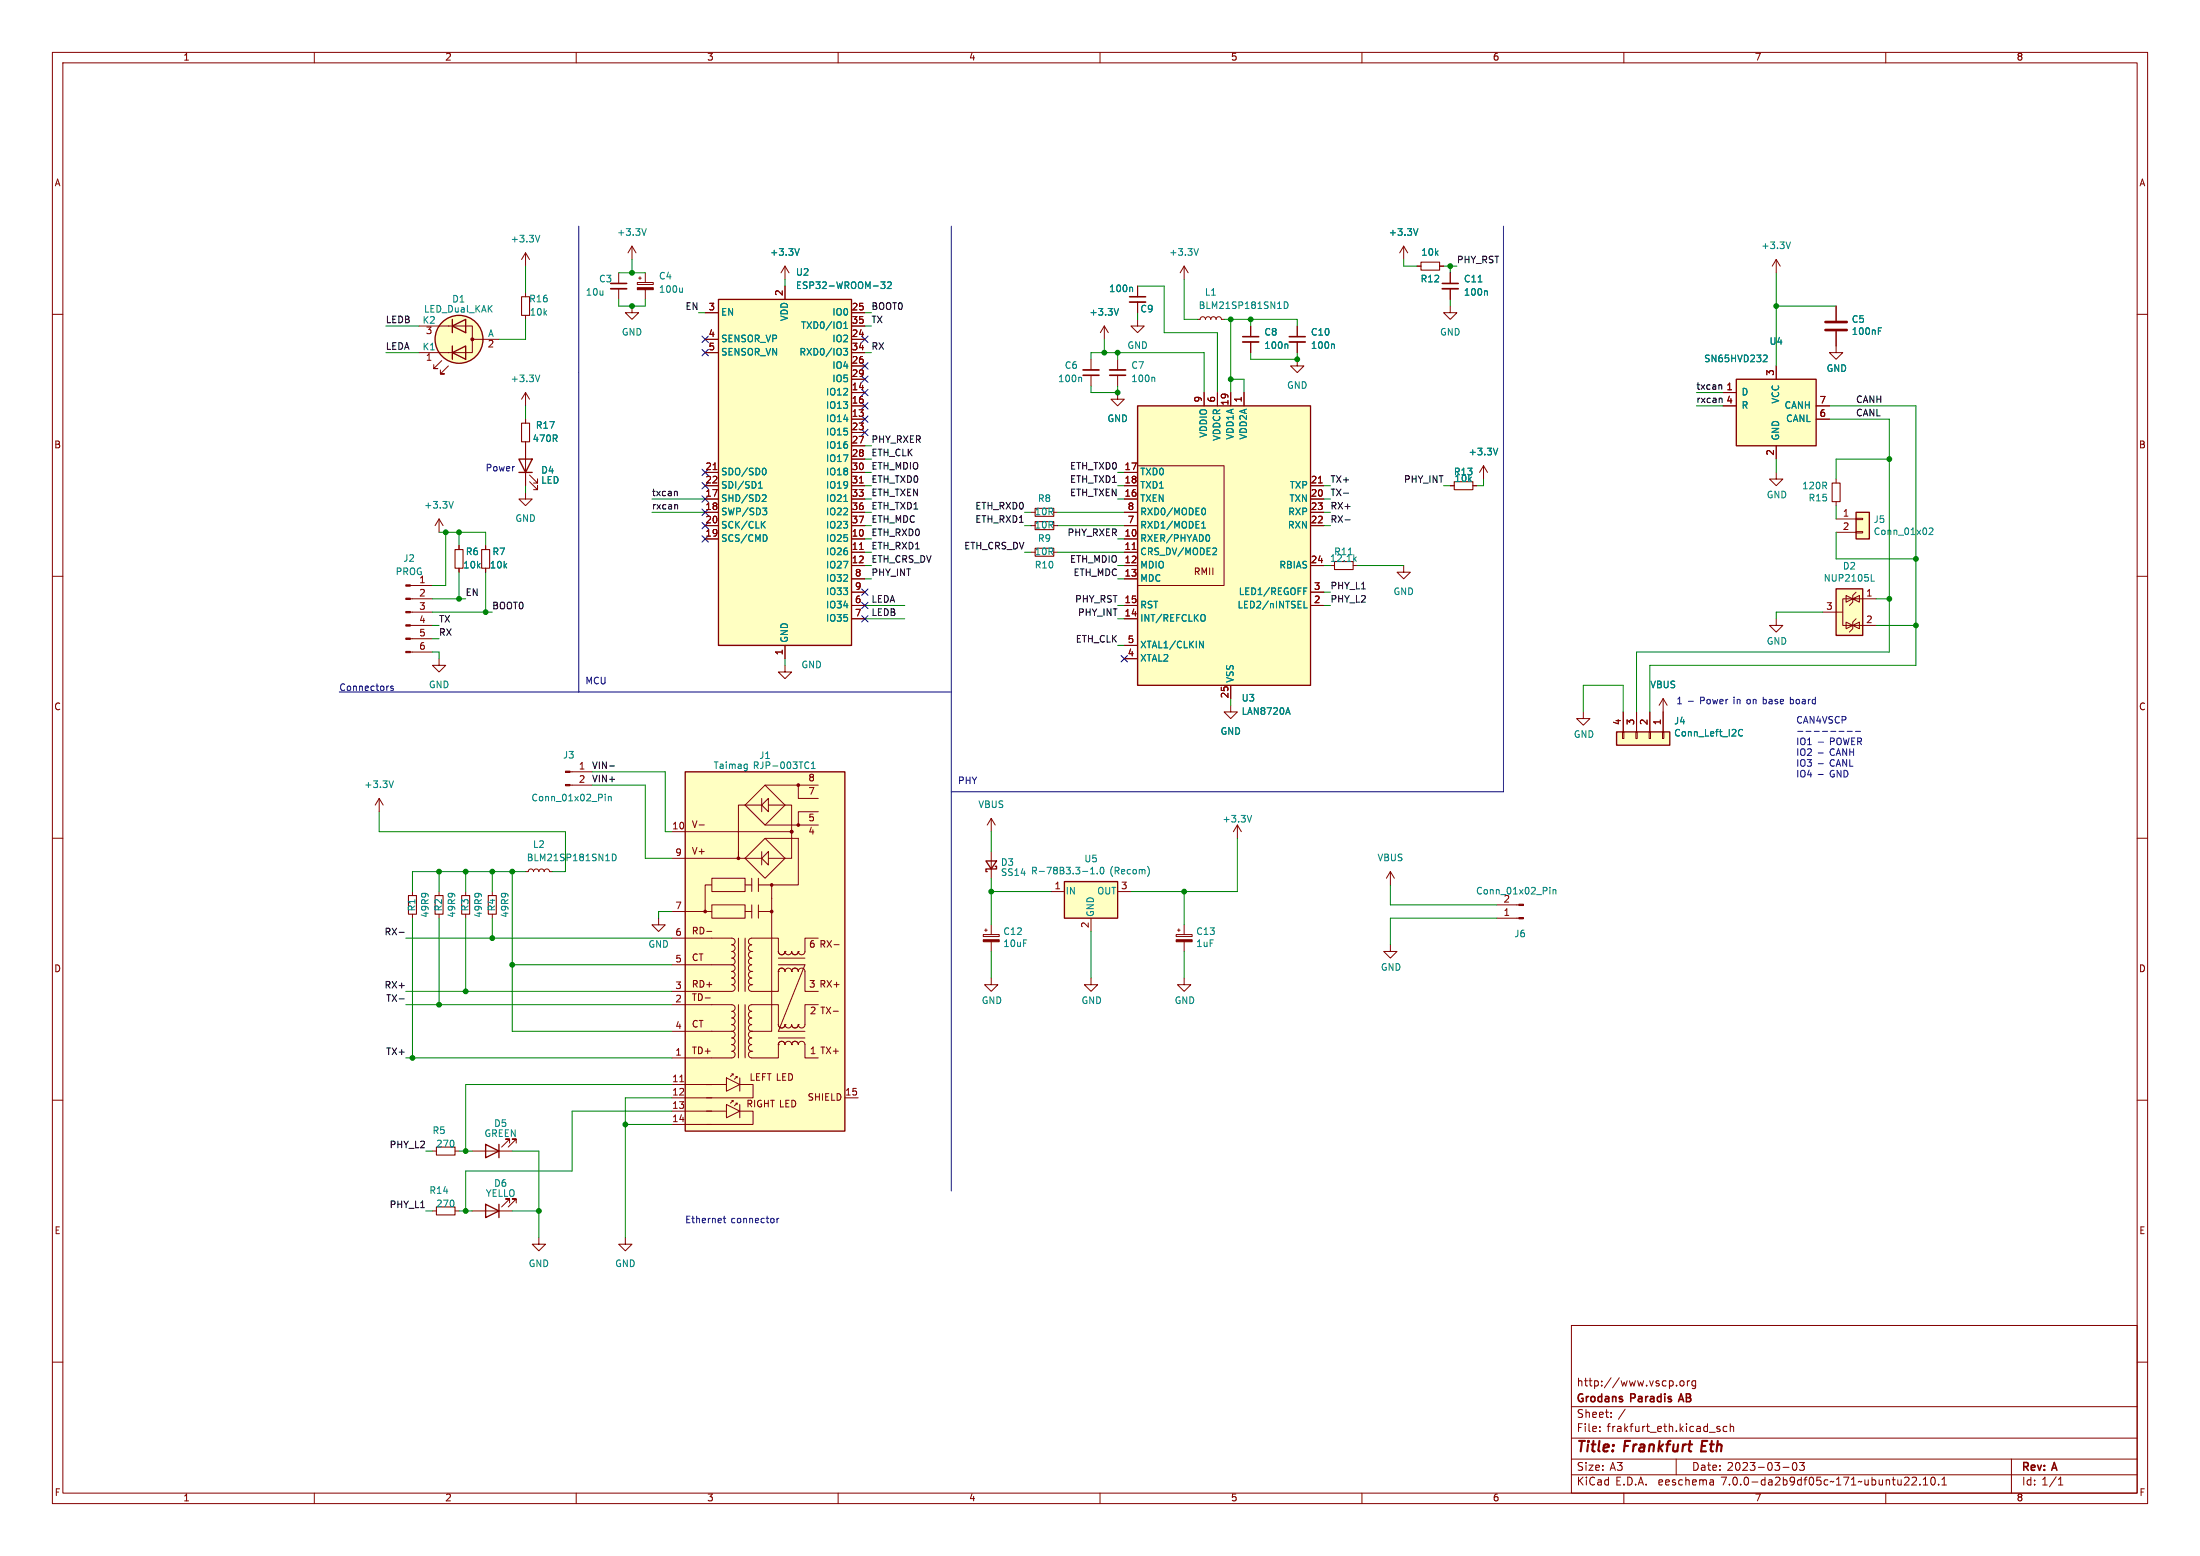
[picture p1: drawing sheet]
<svg xmlns="http://www.w3.org/2000/svg" width="420mm" height="297mm" viewBox="0 0 420 297" stroke-linecap="round" stroke-linejoin="round" font-family="sans-serif">
<g fill="none" stroke="#840000" stroke-width=".19">
<path d="M10 10h400v277h-400zM12 12h396v273h-396zM60 10v2M110 10v2M160 10v2M210 10v2M260 10v2M310 10v2M360 10v2M10 60h2M100.3 48.3v2.5M100.3 55.9v.7"/>
<path d="M100.3 48.3l-.7 1.2M100.3 48.3l.8 1.2M118.1 52.1v2M118.1 55.1v2.1M120.6 58.4v1.3h1.3l-1.3 1.3-1.2-1.3h1.2M120.6 47l-.7 1.3M120.6 47v2.5M120.6 47l.8 1.3M121.7 53.9h3v.4h-3zM121.9 53.1h.5M122.2 52.8v.5M123.2 52.1v1.8"/>
<path d="M123.2 55.3v1.9M134.6 59.7h2.6M149.9 50.8l-.8 1.3M149.9 50.8v2.5M149.9 54.6v2.6M149.9 50.8l.7 1.3M162.6 59.7h2.5M217.2 54.6v2M217.2 57.7v2M226.1 50.8l-.8 1.3M226.1 50.8v2.5M226.1 50.8l.7 1.3"/>
<path d="M268 47l-.8 1.3M268 47v2.5M268 47l.7 1.3M270.5 50.8h.8M274.8 50.8h.8M276.9 58.4v1.3h1.2l-1.2 1.3-1.3-1.3h1.3M276.9 52.1v2M276.9 55.1v2.1M339.1 49.5l-.8 1.3M339.1 49.5v2.6M339.1 49.5l.8 1.3M350.5 58.4v2.8"/>
<path d="M408 60h2M80 62.2h5.7M80 67.3h5.7M84.3 68.8l-1.5 1.6h.8h-.8v-.8M85.6 62.2h4.6v5.1h-4.6M85.6 69.9l-1.5 1.5h.7h-.7v-.8M90.2 64.8h5M100.3 74.9l-.7 1.3M100.3 60.2v.8M100.3 74.9v2.6M100.3 74.9l.8 1.3M134.6 64.8h2.6"/>
<path d="M134.6 67.3h2.6M162.6 64.8h2.5M162.6 62.2h2.5M162.6 67.3h2.5M162.6 74.9h2.5M162.6 77.5h2.5M162.6 69.9h2.5M162.6 72.4h2.5M208.3 68.6v2M208.3 71.6v2.1M210.8 62.2l-.7 1.3M210.8 62.2v2.6"/>
<path d="M210.8 62.2l.8 1.3M213.4 74.9v1.3h1.2l-1.2 1.3-1.3-1.3h1.3M213.4 68.6v2M213.4 71.6v2.1M217.2 61v1.2h1.2l-1.2 1.3-1.3-1.3h1.3M228.6 61h.5l.2-.4 .3-.1 .4 .1 .1 .4 .2-.4 .3-.1 .4 .1 .1 .4 .2-.4 .4-.1 .3 .1 .2 .4 .1-.4 .4-.1 .3 .1 .2 .4h.5M229.9 74.9v2.6M232.4 74.9v2.6M234.9 74.9v2.6M237.5 74.9v2.6M238.8 62.2v2.1M238.8 65.3v2"/>
<path d="M247.6 68.6v1.3h1.3l-1.3 1.2-1.2-1.2h1.2M247.6 62.2v2.1M247.6 65.3v2M328.9 74.9h2.6M328.9 77.5h2.6M339.1 69.9v2.5M346.7 77.5h2.5M350.5 63.2v4.1h1.3l-1.3 1.3-1.3-1.3h1.3M83.8 99.1l-.7 1.2M83.8 99.1v2.5M83.8 99.1l.8 1.2M100.3 94v1.3h1.3l-1.3 1.2-1.2-1.2h1.2"/>
<path d="M100.3 80v.8M100.3 84.3v8.4M101.1 91.9l1.5 1.6v-.8v.8h-.7M101.1 90.7l1.5 1.5v-.8v.8h-.7M134.6 92.7h2.6M134.6 97.8h2.6M134.6 95.3h2.6M134.6 90.2h2.6M136.1 89.6h.8M162.6 80h2.5M162.6 92.7h2.5M162.6 97.8h2.5"/>
<path d="M162.6 95.3h2.5M162.6 90.2h2.5M162.6 82.6h2.5M162.6 85.1h2.5M162.6 87.6h2.5M164.1 92.2h.7M196.8 97.8h.8M201.2 97.8h.7M214.6 92.7h2.6M214.6 97.8h2.6M214.6 95.3h2.6M214.6 90.2h2.6"/>
<path d="M217.2 88.9h16.5v22.9h-16.5M250.2 92.7h2.5M250.2 97.8h2.5M250.2 95.3h2.5M251.7 92.2h.7M276.9 92.7h.7M281.2 92.7h.7M283.2 88.9l-.8 1.3M283.2 88.9v2.5M283.2 88.9l.8 1.3M339.1 90.2v1.2h1.3l-1.3 1.3-1.3-1.3h1.3M339.1 85.1v2.5"/>
<path d="M346.7 80h2.5M350.5 91.4v.8M350.5 95.8v.7M350.5 99.1h3.8M354.3 98.9h1.3v.3h-1.3zM10 110h2M78.3 114.3h4.2M78.3 116.8h4.2M78.3 119.4h4.2M78.3 111.8h4.2M87.6 104.1v.8M87.6 108.5v.7"/>
<path d="M92.7 104.1v.8M92.7 108.5v.7M134.6 100.3h2.6M134.6 102.9h2.6M162.6 108h2.5M162.6 100.3h2.5M162.6 105.4h2.5M162.6 102.9h2.5M162.6 110.5h2.5M162.6 118.1h2.5M162.6 115.6h2.5M162.6 113h2.5"/>
<path d="M164.1 104.9h.7M196.8 100.3h.8M196.8 105.4h.8M201.2 100.3h.7M201.2 105.4h.7M214.6 108h2.6M214.6 100.3h2.6M214.6 105.4h2.6M214.6 102.9h2.6M214.6 110.5h2.6M214.6 118.1h2.6M214.6 115.6h2.6"/>
<path d="M216.1 104.9h.8M250.2 108h2.5M250.2 100.3h2.5M250.2 115.6h2.5M250.2 113h2.5M258.3 108h.8M268 108v1.2h1.2l-1.2 1.3-1.3-1.3h1.3M339.1 118.1v1.3h1.3l-1.3 1.3-1.3-1.3h1.3M348 116.8h3.8M350.5 101.6h3.8M352.4 113.7l1.3 .6-1.3 .6zM352.4 118.7l1.3 .7-1.3 .6z"/>
<path d="M353.7 114.3h-1.9v5.1h1.9M353.7 119.4l1.3-.7v1.3zM353.7 114.3l1.3-.6v1.2l-1.3-.6h.6M353.7 114.3h4.4M353.7 119.4h4.4M354.3 101.5h1.3v.2h-1.3zM354.3 113l-.6 .7v1.2l-.6 .7M354.3 118.1l-.6 .6v1.3l-.6 .7M408 110h2M78.3 124.5h4.2M78.3 121.9h4.2M83.8 125.7v1.3h1.3l-1.3 1.3-1.3-1.3h1.3"/>
<path d="M149.9 127v1.3h1.2l-1.2 1.2-1.3-1.2h1.3M149.9 123.2v2.5M214.6 125.7h2.6M214.6 123.2h2.6M234.9 134.6v1.3h1.3l-1.3 1.3-1.2-1.3h1.2M234.9 130.8v2.6M302.3 135.9v1.3h1.2l-1.2 1.2-1.3-1.2h1.3M309.8 139.7h.2v1.3h-.2zM309.9 135.9v3.8M312.3 139.7h.2v1.3h-.2zM312.4 135.9v3.8M314.8 139.7h.3v1.3h-.3z"/>
<path d="M315 135.9v3.8M317.4 139.7h.2v1.3h-.2zM317.5 133.4l-.8 1.2M317.5 133.4v6.3M317.5 133.4l.8 1.2M10 160h2M72.4 152.4l-.8 1.3M72.4 152.4v2.5M72.4 152.4l.8 1.3M108.8 149.9h4.2M108.8 147.3h4.2M128.3 158.8h22.8"/>
<path d="M133.5 157.5h.9M142.2 153.7h-1.2v10.1v-1.2M142.2 153.7h3.2M145.4 152.4v2.5M146 149.9l3.9 3.8-3.9 3.8-3.8-3.8zM146 157.5h10.2M146 149.9h10.2M146.7 153.7h4.4v10.1h-4.4M146.7 152.4v2.5l-1.3-1.2zM152.4 149.9v2.5h3.8M156.2 154.9h-3.8v2.6M189.2 156.2l-.7 1.3"/>
<path d="M189.2 156.2v2.6M189.2 156.2l.8 1.3M236.2 157.5l-.7 1.3M236.2 157.5v2.5M236.2 157.5l.8 1.3M408 160h2M78.7 170.2v.7M78.7 174.5v.8M83.8 170.2v.7M83.8 174.5v.8M88.9 170.2v.7M88.9 174.5v.8"/>
<path d="M94 170.2v.7M94 174.5v.8M100.3 166.4h.5l.2-.4 .4-.1 .3 .1 .2 .4 .1-.4 .4-.1 .3 .1 .2 .4 .1-.4 .4-.1 .4 .1 .1 .4 .1-.4 .4-.1 .4 .1 .1 .4h.5M125.7 175.3v1.2h1.3l-1.3 1.3-1.2-1.3h1.2M128.3 179.1h11.4a.64 .64 0 0 1 .6 .6 .64 .64 0 0 1-.6 .6M128.3 174h7.6M128.3 163.8h17.1M134.9 177.8h1M135.9 172.7h6.3v2.6h-6.3zM135.9 167.6h6.3v2.6h-6.3zM135.9 168.9h-1.3v5.1M141 179.1v10.1"/>
<path d="M142.2 174h1.3M142.2 168.9h1.3M142.2 179.1v10.1M143.5 167.6v2.6M143.5 172.7v2.6M144.8 168.9h2.5M144.8 174h2.5M144.8 167.6v2.6M144.8 172.7v2.6M145.4 163.8l1.3-1.2v2.5zM145.4 162.6v2.5M146 160h6.4v8.9h-5.1"/>
<path d="M146 160l3.9 3.8-3.9 3.8-3.8-3.8zM147.3 168.9v28h-3.8M156.2 179.1h-2.5v2.5a.64 .64 0 0 1-.7 .6 .64 .64 0 0 1-.6-.6M187.7 178.4h3.1v.4h-3.1zM188 177.5h.5M188.2 177.3v.5M189.2 162.6v5M189.2 176.5v1.9M189.2 179.8v1.8M200.7 170.2h2.5M208.3 175.3v2.5M213.4 170.2h2.5"/>
<path d="M224.5 178.4h3.1v.4h-3.1zM224.8 177.5h.5M225 177.3v.5M226.1 176.5v1.9M226.1 179.8v1.8M265.4 166.4l-.7 1.2M265.4 166.4v2.5M265.4 166.4l.8 1.2M285.7 172.7h4.3M285.7 175.3h4.3M128.3 191.8h11.4a.64 .64 0 0 1 .6 .6 .64 .64 0 0 1-.6 .6 .64 .64 0 0 1 .6 .7 .64 .64 0 0 1-.6 .6 .64 .64 0 0 1 .6 .6 .64 .64 0 0 1-.6 .7M128.3 196.9h11.4"/>
<path d="M128.3 184.2h11.4M134.6 190.5h1M139.7 196.9a.64 .64 0 0 1 .6 .6 .64 .64 0 0 1-.6 .6 .64 .64 0 0 1 .6 .7 .64 .64 0 0 1-.6 .6M139.7 195.6a.64 .64 0 0 1 .6 .6 .64 .64 0 0 1-.6 .7M139.7 195.6h.1M139.7 199.4a.64 .64 0 0 1 .6 .6 .64 .64 0 0 1-.6 .7 .64 .64 0 0 1 .6 .6 .64 .64 0 0 1-.6 .6h-11.4M139.7 199.4h.1M139.7 186.7a.64 .64 0 0 1 .6 .6 .64 .64 0 0 1-.6 .7 .64 .64 0 0 1 .6 .6 .64 .64 0 0 1-.6 .6h-11.4M139.7 186.7h.1M139.7 185.4a.64 .64 0 0 1 .6 .7 .64 .64 0 0 1-.6 .6M139.7 185.4h.1M139.7 184.2a.64 .64 0 0 1 .6 .6 .64 .64 0 0 1-.6 .6"/>
<path d="M139.7 180.3a.64 .64 0 0 1 .6 .7 .64 .64 0 0 1-.6 .6 .64 .64 0 0 1 .6 .6 .64 .64 0 0 1-.6 .7 .64 .64 0 0 1 .6 .6 .64 .64 0 0 1-.6 .7M139.7 180.3h.1M141 191.8v10.1M142.2 191.8v10.1M143.5 196.9a.64 .64 0 0 0-.6 .6 .64 .64 0 0 0 .6 .6 .64 .64 0 0 0-.6 .7 .64 .64 0 0 0 .6 .6 .64 .64 0 0 0-.6 .6 .64 .64 0 0 0 .6 .7M143.5 196.9h.1M143.5 188h.1M143.5 185.4a.64 .64 0 0 0-.6 .7 .64 .64 0 0 0 .6 .6 .64 .64 0 0 0-.6 .6 .64 .64 0 0 0 .6 .7M143.5 185.4h.1M143.5 181.6a.64 .64 0 0 0-.6 .6 .64 .64 0 0 0 .6 .7 .64 .64 0 0 0-.6 .6 .64 .64 0 0 0 .6 .7 .64 .64 0 0 0-.6 .6 .64 .64 0 0 0 .6 .6M143.5 181.6h.1M143.5 181.6a.64 .64 0 0 1-.6-.6 .64 .64 0 0 1 .6-.7 .64 .64 0 0 1-.6-.6 .64 .64 0 0 1 .6-.6h5.1v2.5a.64 .64 0 0 0 .6 .6 .64 .64 0 0 0 .7-.6"/>
<path d="M148.6 199.4v2.5h-5.1a.64 .64 0 0 1-.6-.6 .64 .64 0 0 1 .6-.6M148.6 185.4v3.8h-5.1a.64 .64 0 0 1-.6-.6 .64 .64 0 0 1 .6-.6M148.6 199.4h.1M148.6 185.4h.1M148.6 199.4a.64 .64 0 0 1 .6-.6 .64 .64 0 0 1 .7 .6 .64 .64 0 0 1 .6-.6 .64 .64 0 0 1 .6 .6M148.6 185.4a.64 .64 0 0 1 .6-.6 .64 .64 0 0 1 .7 .6 .64 .64 0 0 1 .6-.6 .64 .64 0 0 1 .6 .6M148.6 184.2h5.1l-5.1 12.7h5.1M148.6 198.1h5.1M148.6 182.9h5.1M149.9 195.6a.64 .64 0 0 1-.7 .6 .64 .64 0 0 1-.6-.6v-3.8h-5.1a.64 .64 0 0 0-.6 .6 .64 .64 0 0 0 .6 .6 .64 .64 0 0 0-.6 .7 .64 .64 0 0 0 .6 .6 .64 .64 0 0 0-.6 .6 .64 .64 0 0 0 .6 .7 .64 .64 0 0 0-.6 .6 .64 .64 0 0 0 .6 .7M149.9 195.6h.1M149.9 195.6a.64 .64 0 0 0 .6 .6 .64 .64 0 0 0 .6-.6 .64 .64 0 0 0 .7 .6 .64 .64 0 0 0 .6-.6"/>
<path d="M149.9 181.6h.1M149.9 181.6a.64 .64 0 0 0 .6 .6 .64 .64 0 0 0 .6-.6 .64 .64 0 0 0 .7 .6 .64 .64 0 0 0 .6-.6M151.1 199.4a.64 .64 0 0 1 .7-.6 .64 .64 0 0 1 .6 .6 .64 .64 0 0 1 .6-.6 .64 .64 0 0 1 .7 .6v2.5h2.5M151.1 185.4a.64 .64 0 0 1 .7-.6 .64 .64 0 0 1 .6 .6 .64 .64 0 0 1 .6-.6 .64 .64 0 0 1 .7 .6v3.8h2.5M151.1 199.4h.1M151.1 185.4h.1M152.4 195.6h.1M152.4 181.6h.1M156.2 191.8h-2.5v3.8a.64 .64 0 0 1-.7 .6 .64 .64 0 0 1-.6-.6M159.2 180.3h1M189.2 186.7v1.3h1.3l-1.3 1.2-1.2-1.2h1.2M208.3 186.7v1.3h1.2l-1.2 1.2-1.3-1.2h1.3"/>
<path d="M226.1 186.7v1.3h1.2l-1.2 1.2-1.3-1.2h1.3M265.4 180.3v1.3h1.3l-1.3 1.3-1.2-1.3h1.2M10 210h2M82.5 219.7h.8M86.9 219.7h.7M90.2 219.7h7.6M97.3 218.2v-.8h-.8h.8l-1.5 1.5M98.6 218.2v-.8h-.8h.8l-1.6 1.5M128.3 214.6h7.6M128.3 212.1h10.4M128.3 209.6h7.6M128.3 207h10.4"/>
<path d="M129.8 206.5h.7M138.7 205.7l2.5 1.3-2.5 1.3zM138.7 210.8l2.5 1.3-2.5 1.3zM139.7 210.1h.3M139.7 205h.3M140 210.3v-.2l-.6 .5M140 205.2v-.2l-.6 .5M140.5 210.6h.2M140.5 205.5h.2M140.7 210.8v-.2l-.5 .5M140.7 205.7v-.2l-.5 .5M141.2 207h2.6v2.6h-8.9"/>
<path d="M141.2 212.1h2.6v2.5h-8.9M141.2 205.7v2.6M141.2 210.8v2.6M143.5 200.7h.1M161.3 209.6h2.5M408 210h2M82.5 231.1h.8M86.9 231.1h.7M90.2 231.1h7.6M97.3 229.6v-.7h-.8h.8l-1.5 1.5M98.6 229.6v-.7h-.8h.8l-1.6 1.5M102.9 236.2v1.3h1.2l-1.2 1.3-1.3-1.3h1.3"/>
<path d="M119.4 236.2v1.3h1.2l-1.2 1.3-1.3-1.3h1.3M10 260h2M300 253h108v32h-108zM408 260h2M300 278.5h108M300 274.5h108M300 268.5h108M305.4 273.1v.2M305.4 272.3v.2M307.6 270.4v.2M307.6 269.6v.2M320 278.5v3"/>
<path d="M320.1 264.4v.2M320.8 263.6h.4l.3 .2v.5l-.3 .3-.4-.1-.1-.2zM322.1 263.6v1M322.6 263.6h-.3l-.2 .2M323.7 263.6h-.4l-.3 .2 .1 .7h.6M323.7 263.6v1.2l-.3 .3-.3-.1M327.7 272.5l.7 .5-.2 .3-.5-.1M328.3 272.3h-.3l-.3 .2M329.7 272.3h-.5l-.2 .2 .1 .7h.6M330.3 272.4l.2-.1h.4l.1 1M330.3 271.8v1.5M342.4 279.2h.1a.8 .8 0 0 1 .6 .7 .8 .8 0 0 1-.6 .8 .99 .99 0 0 1-.1-1.5z"/>
<path d="M343.5 279.2h1l-.5 .5 .4 .2v.6l-.2 .2-.7-.2M384 278.5v6.5M60 285v2M110 285v2M160 285v2M210 285v2M260 285v2M300 281.5h108M310 285v2M326.9 282.5l.2 .2v.8M327.1 283.4l-.5 .1M327.1 282.8l-.5 .1"/>
<path d="M340.4 280.1h1.1M360 285v2M365 282.1l.6-.1 .2 .1 .1 .3-1 1.1h1M366.5 283.3v.2M367.2 283.5h.8M367.2 282.4l.4-.4v1.5M368.8 282h.1a.8 .8 0 0 1 .6 .7 .8 .8 0 0 1-.6 .8 1 1 0 0 1-.1-1.5zM370.1 283.3v.2M370.7 283.5h.9M370.7 282.4l.5-.4v1.5M393 283.5h.8M393 282.4l.4-.4v1.5"/>
</g>
<path d="M116.6 54.1h3M215.6 56.6h3.1M275.3 54.1h3.1M206.8 71.6h3M211.8 71.6h3.1M237.2 64.3h3.1M246.1 64.3h3.1M320.9 266.1l-.5 1.5" fill="none" stroke="#840000" stroke-width=".3"/>
<g fill="none" stroke="#840000" stroke-width=".2">
<path d="M99.6 56.6h1.5v3.6h-1.5zM271.3 50h3.5v1.6h-3.5zM99.6 80.8h1.5v3.5h-1.5zM197.6 97h3.6v1.6h-3.6zM197.6 99.6h3.6v1.5h-3.6zM277.6 91.9h3.6v1.6h-3.6zM349.8 92.2h1.5v3.6h-1.5zM86.9 104.9h1.5v3.6h-1.5zM91.9 104.9h1.6v3.6h-1.6zM197.6 104.6h3.6v1.6h-3.6zM254.8 107.2h3.5v1.5h-3.5zM78 170.9h1.5v3.6h-1.5z"/>
<path d="M83.1 170.9h1.5v3.6h-1.5zM88.1 170.9h1.6v3.6h-1.6zM93.2 170.9h1.5v3.6h-1.5zM83.3 218.9h3.6v1.6h-3.6zM83.3 230.4h3.6v1.5h-3.6z"/>
</g>
<g fill="none" stroke="#008484" stroke-width=".19">
<path d="M103.1 44.9l-.5 1.3M123.4 43.6l-.5 1.3M130.3 55v.8M130.3 55.7l-.2 .1M152.6 47.5l-.4 1.2M168.2 53.8h.7l-.4 .5 .4 .1v.6l-.2 .1-.5-.1M169.4 53.9l.5-.1 .3 .4-.8 .9h.8M213.5 58.9l-.4 1.3M216 54.8l.2 .2v.7M228.8 47.5l-.4 1.2M245.2 57.6a.64 .64 0 0 1 .7 .7 .64 .64 0 0 1-.7 .6zM270.7 43.6l-.4 1.3"/>
<path d="M283.8 55.5l.1 .2v.7M341.8 46.2l-.4 1.3M103.1 71.6l-.5 1.3M161 66.5h.8l-.4 .5 .3 .1v.6l-.1 .1-.5-.1M161.1 62.7h.7M161.1 61.8l.3-.4v1.3M206.3 72l.2 .2v.7M220.3 72l.1 .2v.7M245.7 65.7l.1 .1v.7M254.6 65.7l.1 .1v.7M336.8 67.8h.4l.2 .3-.8 .9h.8M358.6 62.6h.6"/>
<path d="M86.5 95.7l-.4 1.3M144.8 93.2h.7M144.8 92.3l.4-.4v1.3M145.6 97h.8l-.4 .5M145.7 94.4l.4 .1 .2 .3-.8 .9h.8M146 89.4a.79 .79 0 0 1 0 1.2M146.1 99.5l-.8 .8M146.1 97.5l.3 .2v.3l-.3 .3M161.1 95.7h.7M229.4 99.9l.4-.4v1.3M229.7 97a.68 .68 0 0 1 .5 .6 .68 .68 0 0 1-.5 .7M285.9 85.6l-.4 1.2"/>
<path d="M145.5 100.1l.6 .7M146.3 102.2l.1 .4-.1 .6M229.4 100.8h.7M229.9 117.4a.9 .9 0 0 1 0 1.1M230.6 102.1a.79 .79 0 0 1 0 1.2M232.1 104.7l.2 .1-.1 .4-.7 .7h.8M248.9 112.8h.4M248.9 112.2h.6M249 114.8v1.2h.6M258.6 106.7l.3 .4M258.9 106.3l-.5 .5M357.2 110.9h.6"/>
<path d="M368.3 100.9l.5-.1 .2 .3-.8 .9h.8M229 122.4l.7 1.3v-1.3M245.6 136h.6M245.9 135.1l.4 1.3M332.7 139.3l-.4-.1-.4 .3M75.1 149.1l-.4 1.2M115.5 151.6v.1M115.5 152v.9M116.1 152v.9M116.1 152.1l.2-.1 .3 .1 .1 .8M142.5 145.9h.1M142.6 145.9v1.1"/>
<path d="M142.6 146.6l-.1 .1M154.2 145.4l.2 .1M154.4 146.6l-.2 .1M154.9 146.7h.7M154.9 145.8l.4-.4v1.3M238.9 155.6l-.4 1.3M331.9 140.2l.4 .3 .4-.1M116.9 163a.64 .64 0 0 1 .7 .7 .64 .64 0 0 1-.7 .6zM208.2 166.8h.7M208.2 165.9l.4-.4v1.3M209.5 166.7v.1M210.1 165.7l.2-.2a.68 .68 0 0 1 .5 .7 .68 .68 0 0 1-.5 .6l-.3-.5z"/>
<path d="M219.1 165.4a1.46 1.46 0 0 1 0 1.9M295.9 169.4v.1M295.9 169.8v.8M296.5 169.8v.8M296.5 169.9l.2-.1 .3 .1v.7"/>
</g>
<path d="M348.5 63h4.1M348.5 61.5h4.1" fill="none" stroke="#840000" stroke-width=".51"/>
<g fill="#ffffc2" stroke="#ffffc2" stroke-width=".19">
<path d="M350.5 112.4h5.1v8.9h-5.1z"/>
<path d="M308.6 139.7h10.2v2.5h-10.2z"/>
<path d="M130.8 147.3h30.5v68.6h-30.5z"/>
<path d="M331.5 72.4h15.2v12.7h-15.2z"/>
<path d="M203.2 168.3h10.2v7h-10.2z"/>
<path d="M354.3 97.8h2.6v5.1h-2.6z"/>
<path d="M217.2 77.5h33v53.3h-33z"/>
<path d="M137.2 57.2h25.4v66h-25.4z"/>
<circle cx="87.6" cy="64.8" r="4.6"/>
</g>
<g fill="none" stroke="#840000" stroke-width=".25">
<path d="M137.2 57.2h25.4v66h-25.4zM86.4 62.2l2.5-1.2v2.5zM86.4 67.3l2.5-1.3v2.6zM86.4 61v2.5M86.4 66v2.6M217.2 77.5h33v53.3h-33zM331.5 72.4h15.2v12.7h-15.2zM99.1 87.6h2.5l-1.3 2.6zM99.1 90.2h2.5M354.3 97.8h2.6v5.1h-2.6zM350.5 112.4h5.1v8.9h-5.1zM308.6 139.7h10.2v2.5h-10.2z"/>
<path d="M130.8 147.3h30.5v68.6h-30.5zM188.2 164.3h2l-1 1.6zM190 165.4h.2v.5h-2v.5h.3M203.2 168.3h10.2v7h-10.2zM92.7 218.4l2.5 1.3-2.5 1.3zM95.2 218.4v2.6M92.7 229.9l2.5 1.2-2.5 1.3zM95.2 229.9v2.5"/>
<circle cx="87.6" cy="64.8" r="4.6"/>
</g>
<g fill="#840000" stroke="#840000" stroke-width=".19">
<path d="M224.5 179.4h3.1v.4h-3.1z"/>
<path d="M107.9 149.7h.9v.3h-.9z"/>
<path d="M107.9 147.2h.9v.2h-.9z"/>
<path d="M187.7 179.4h3.1v.4h-3.1z"/>
<path d="M290 172.6h.8v.2h-.8z"/>
<path d="M290 175.1h.8v.3h-.8z"/>
<path d="M121.7 54.9h3v.4h-3z"/>
<path d="M77.5 124.3h.8v.3h-.8z"/>
<path d="M77.5 121.8h.8v.2h-.8z"/>
<path d="M77.5 119.3h.8v.2h-.8z"/>
<path d="M77.5 116.7h.8v.3h-.8z"/>
<path d="M77.5 114.2h.8v.2h-.8z"/>
<path d="M77.5 111.6h.8v.3h-.8z"/>
<circle cx="90.2" cy="64.8" r=".28"/>
<circle cx="147.3" cy="174" r=".25"/>
<circle cx="134.6" cy="174" r=".25"/>
<circle cx="141" cy="163.8" r=".25"/>
<circle cx="147.3" cy="168.9" r=".25"/>
<circle cx="151.1" cy="158.7" r=".25"/>
<circle cx="152.4" cy="157.5" r=".25"/>
<circle cx="152.4" cy="149.9" r=".25"/>
</g>
<path d="M116.6 55.1h3M215.6 57.7h3.1M275.3 55.1h3.1M206.8 70.6h3M211.8 70.6h3.1M237.2 65.3h3.1M246.1 65.3h3.1" fill="none" stroke="#840000" stroke-width=".33"/>
<path d="M328.5 73.5l.2 .1v.7M328.6 76l.1 .2v.6M129.1 93.8l.2 .2v.6M129.2 96.3l.2 .2v.7M256.5 94.1h.9M256.8 99.2h.9M116.4 146.2h.9M76.2 178h1M76.2 190.7h1" fill="none" stroke="#000" stroke-width=".19"/>
<g fill="none" stroke="#0000c2" stroke-width=".19">
<path d="M110.5 43.2v88.9M181.6 43.2v184.1M287 43.2v107.9h-105.4M64.8 132.1h116.8M75.1 131h-.4l-.1 .1v.2l.5 .1v.3h-.5M322.3 133.9h1M343.2 139.6h1M344.8 139.6h.9M346.3 139.6h1M347.9 139.6h1M349.5 139.6h1M351.1 139.6h.9"/>
<path d="M352.6 139.6h1M354.2 139.6h1M347.1 141.7h1M347.1 143.7h1M347.1 145.8h1M347.1 147.8h1M138.1 232.6h.5M138.2 232.1v1.1l.4 .2M148.3 232.6v.8M148.7 232.6l-.4 .2"/>
</g>
<g fill="none" stroke="#008400" stroke-width=".19">
<path d="M100.3 50.8v5.1M118.1 57.2v1.2h5.1v-1.2M118.1 52.1h5.1M120.6 49.5v2.6M133.3 59.7h1.3M149.9 53.3v1.3M165.1 59.7h1.3M217.2 54.6h5v8.9h10.2v11.4M217.2 59.7v1.3M226.1 53.3v7.7h2.5M268 49.5v1.3h2.5M275.6 50.8h2.5"/>
<path d="M276.9 50.8v1.3M276.9 57.2v1.2M339.1 58.4h11.4M339.1 52.1v17.8M73.7 67.3h6.3M73.7 62.2h6.3M100.3 61v3.8h-5.1M100.3 77.5v2.5M165.1 67.3h1.3M165.1 62.2h1.3M208.3 68.6v-1.3h21.6v7.6M208.3 73.7v1.2h5.1v-1.2"/>
<path d="M210.8 64.8v2.5M213.4 67.3v1.3M233.7 61h13.9v1.2M234.9 72.4h2.6v2.5M234.9 61v13.9M238.8 61v1.2M238.8 67.3v1.3h8.8v-1.3M323.8 74.9h5.1M323.8 77.5h5.1M349.2 77.5h16.6v49.5h-50.8v8.9M100.3 92.7v1.3M124.5 95.3h10.1"/>
<path d="M124.5 97.8h10.1M165.1 95.3h1.3M165.1 97.8h1.3M165.1 92.7h1.3M165.1 90.2h1.3M165.1 85.1h1.3M165.1 87.6h1.3M195.6 97.8h1.2M201.9 97.8h12.7M213.4 92.7h1.2M213.4 90.2h1.2M252.7 95.3h1.3"/>
<path d="M252.7 97.8h1.3M252.7 92.7h1.3M275.6 92.7h1.3M283.2 91.4v1.3h-1.3M339.1 87.6v2.6M349.2 80h11.5v44.5h-48.3v11.4M350.5 96.5v2.6M360.7 87.6h-10.2v3.8M82.5 114.3h6.4M82.5 116.8h11.5M82.5 119.4h1.3M83.8 101.6h8.9v2.5"/>
<path d="M85.1 101.6v10.2h-2.6M87.6 101.6v2.5M87.6 109.2v5.1M92.7 109.2v7.6M165.1 115.6h7.6M165.1 118.1h7.6M165.1 102.9h1.3M165.1 108h1.3M165.1 100.3h1.3M165.1 110.5h1.3M165.1 105.4h1.3M195.6 100.3h1.2"/>
<path d="M195.6 105.4h1.2M201.9 100.3h12.7M201.9 105.4h12.7M213.4 115.6h1.2M213.4 118.1h1.2M213.4 102.9h1.2M213.4 108h1.2M213.4 110.5h1.2M252.7 115.6h1.3M252.7 108h1.3M252.7 100.3h1.3M252.7 113h1.3"/>
<path d="M259.1 108h8.9M348 116.8h-8.9v1.3M350.5 101.6v5.1h15.3M358.1 114.3h2.6M358.1 119.4h7.7M82.5 124.5h1.3v1.2M82.5 121.9h1.3M149.9 125.7v1.3M213.4 123.2h1.2M234.9 133.4v1.2M302.3 135.9v-5.1h7.6v5.1M72.4 154.9v3.9h35.5v7.6h-2.5"/>
<path d="M113 149.9h10.2v13.9h5.1M113 147.3h14v11.5h1.3M189.2 158.8v3.8M77.5 179.1h50.8M78.7 175.3v26.6M83.8 166.4v3.8M83.8 175.3v16.5M88.9 166.4v3.8M88.9 175.3v13.9M94 166.4v3.8M94 175.3v3.8M97.8 166.4v30.5h30.5"/>
<path d="M100.3 166.4h-21.6v3.8M128.3 174h-2.6v1.3M189.2 170.2h11.5M189.2 167.6v8.9M208.3 177.8v8.9M226.1 170.2v6.3M236.2 160v10.2h-20.3M265.4 168.9v3.8h20.3M285.7 175.3h-20.3v5M77.5 191.8h50.8M77.5 189.2h50.8M97.8 184.2h30.5"/>
<path d="M189.2 181.6v5.1M226.1 181.6v5.1M77.5 201.9h50.8M81.3 219.7h1.2M87.6 219.7h2.6M97.8 219.7h5.1v16.5M119.4 214.6h8.9M128.3 207h-39.4v12.7M128.3 212.1h-19.1v11.4h-20.3v7.6M128.3 209.6h-8.9v26.6M81.3 231.1h1.2M87.6 231.1h2.6"/>
<path d="M97.8 231.1h5.1"/>
</g>
<g fill="none" stroke="#000084" stroke-width=".19">
<path d="M134 66.7l1.2 1.2M134 64.2l1.2 1.2M135.2 66.7l-1.2 1.2M135.2 64.2l-1.2 1.2M164.5 64.2l1.2 1.2M164.5 79.4l1.2 1.2M164.5 71.8l1.2 1.2M164.5 69.2l1.2 1.3M164.5 76.9l1.2 1.2M164.5 74.3l1.2 1.2M165.7 69.2l-1.2 1.3M165.7 64.2l-1.2 1.2"/>
<path d="M165.7 71.8l-1.2 1.2M165.7 79.4l-1.2 1.2M165.7 76.9l-1.2 1.2M165.7 74.3l-1.2 1.2M134 92.1l1.2 1.2M134 99.7l1.2 1.2M134 97.2l1.2 1.2M134 94.6l1.2 1.3M134 89.6l1.2 1.2M135.2 92.1l-1.2 1.2M135.2 99.7l-1.2 1.2M135.2 97.2l-1.2 1.2"/>
<path d="M135.2 94.6l-1.2 1.3M135.2 89.6l-1.2 1.2M164.5 81.9l1.2 1.3M165.7 81.9l-1.2 1.3M134 102.3l1.2 1.2M135.2 102.3l-1.2 1.2M164.5 117.5l1.2 1.2M164.5 112.4l1.2 1.2M164.5 115l1.2 1.2M165.7 117.5l-1.2 1.2M165.7 112.4l-1.2 1.2M165.7 115l-1.2 1.2"/>
<path d="M214 125.1l1.2 1.2M215.2 125.1l-1.2 1.2"/>
</g>
<g fill="#008400" stroke="#008400" stroke-width=".19">
<circle cx="234.9" cy="72.4" r=".46"/>
<circle cx="234.9" cy="61" r=".46"/>
<circle cx="238.8" cy="61" r=".46"/>
<circle cx="339.1" cy="58.4" r=".46"/>
<circle cx="276.9" cy="50.8" r=".46"/>
<circle cx="226.1" cy="170.2" r=".46"/>
<circle cx="189.2" cy="170.2" r=".46"/>
<circle cx="365.8" cy="119.4" r=".46"/>
<circle cx="360.7" cy="87.6" r=".46"/>
<circle cx="360.7" cy="114.3" r=".46"/>
<circle cx="365.8" cy="106.7" r=".46"/>
<circle cx="213.4" cy="74.9" r=".46"/>
<circle cx="213.4" cy="67.3" r=".46"/>
<circle cx="210.8" cy="67.3" r=".46"/>
<circle cx="247.6" cy="68.6" r=".46"/>
<circle cx="88.9" cy="219.7" r=".46"/>
<circle cx="88.9" cy="231.1" r=".46"/>
<circle cx="119.4" cy="214.6" r=".46"/>
<circle cx="102.9" cy="231.1" r=".46"/>
<circle cx="120.6" cy="58.4" r=".46"/>
<circle cx="120.6" cy="52.1" r=".46"/>
<circle cx="97.8" cy="166.4" r=".46"/>
<circle cx="94" cy="166.4" r=".46"/>
<circle cx="87.6" cy="114.3" r=".46"/>
<circle cx="92.7" cy="116.8" r=".46"/>
<circle cx="83.8" cy="166.4" r=".46"/>
<circle cx="88.9" cy="166.4" r=".46"/>
<circle cx="85.1" cy="101.6" r=".46"/>
<circle cx="87.6" cy="101.6" r=".46"/>
<circle cx="94" cy="179.1" r=".46"/>
<circle cx="97.8" cy="184.2" r=".46"/>
<circle cx="88.9" cy="189.2" r=".46"/>
<circle cx="78.7" cy="201.9" r=".46"/>
<circle cx="83.8" cy="191.8" r=".46"/>
</g>
<g font-size="2.8" fill="#840000">
<text x="301" y="277.8">Title:</text>
<text x="310.1" y="277.8">Frankfurt</text>
<text x="325.4" y="277.8">Eth</text>
</g>
<g font-size="2.1" fill="#840000">
<text x="301" y="268.1">Grodans</text>
<text x="301" y="264.9">http://www.vscp.org</text>
<text x="311.4" y="268.1">Paradis</text>
<text x="321.2" y="268.1">AB</text>
<text x="301" y="273.6">File:</text>
<text x="301" y="270.9">Sheet:</text>
<text x="306.8" y="273.6">frakfurt_eth.kicad_sch</text>
<text x="308.9" y="270.9">/</text>
<text x="301" y="281">Size:</text>
<text x="307.3" y="281">A3</text>
<text x="323" y="281">Date:</text>
<text x="329.7" y="281">2023-03-03</text>
<text x="386" y="281.2">Rev:</text>
<text x="392" y="281.2">A</text>
<text x="301" y="283.8">KiCad</text>
<text x="308.4" y="283.8">E.D.A.</text>
<text x="316.6" y="283.8">eeschema</text>
<text x="328.7" y="283.8">7.0.0-da2b9df05c~171~ubuntu22.10.1</text>
<text x="386" y="283.8">Id: 1/1</text>
</g>
<g font-size="1.8" fill="#840000">
<text x="35" y="11.8">1</text>
<text x="85" y="11.8">2</text>
<text x="135" y="11.8">3</text>
<text x="185" y="11.8">4</text>
<text x="235" y="11.8">5</text>
<text x="285" y="11.8">6</text>
<text x="335" y="11.8">7</text>
<text x="385" y="11.8">8</text>
<text x="10.4" y="35.8">A</text>
<text x="408.4" y="35.8">A</text>
<text x="135.2" y="59.4">3</text>
<text x="149.6" y="56.5" transform="rotate(-90 149.6 56.5)">2</text>
<text x="162.6" y="59.4">25</text>
<text x="81.2" y="64.1">3</text>
<text x="135.2" y="64.5">4</text>
<text x="162.6" y="64.5">24</text>
<text x="162.6" y="62">35</text>
<text x="81.2" y="69.2">1</text>
<text x="93.1" y="66.7">2</text>
<text x="135.2" y="67.1">5</text>
<text x="162.6" y="69.6">26</text>
<text x="162.6" y="67.1">34</text>
<text x="338.8" y="71.8" transform="rotate(-90 338.8 71.8)">3</text>
<text x="162.6" y="74.7">14</text>
<text x="162.6" y="77.2">16</text>
<text x="162.6" y="72.1">29</text>
<text x="229.6" y="76.9" transform="rotate(-90 229.6 76.9)">9</text>
<text x="232.2" y="76.9" transform="rotate(-90 232.2 76.9)">6</text>
<text x="234.7" y="77.5" transform="rotate(-90 234.7 77.5)">19</text>
<text x="237.2" y="76.9" transform="rotate(-90 237.2 76.9)">1</text>
<text x="329.5" y="74.7">1</text>
<text x="329.5" y="77.2">4</text>
<text x="347.3" y="77.2">7</text>
<text x="162.6" y="79.8">13</text>
<text x="162.6" y="82.3">23</text>
<text x="347.3" y="79.8">6</text>
<text x="10.3" y="85.8">B</text>
<text x="134.6" y="89.9">21</text>
<text x="162.6" y="84.8">27</text>
<text x="162.6" y="87.4">28</text>
<text x="162.6" y="89.9">30</text>
<text x="214.6" y="89.9">17</text>
<text x="338.8" y="87" transform="rotate(-90 338.8 87)">2</text>
<text x="408.3" y="85.8">B</text>
<text x="134.6" y="95">17</text>
<text x="134.6" y="92.5">22</text>
<text x="162.6" y="92.5">31</text>
<text x="162.6" y="95">33</text>
<text x="214.6" y="92.5">18</text>
<text x="214.6" y="95">16</text>
<text x="250.2" y="95">20</text>
<text x="250.2" y="92.5">21</text>
<text x="134.6" y="97.5">18</text>
<text x="134.6" y="100.1">20</text>
<text x="162.6" y="97.5">36</text>
<text x="162.6" y="100.1">37</text>
<text x="215.2" y="100.1">7</text>
<text x="215.2" y="97.5">8</text>
<text x="250.2" y="100.1">22</text>
<text x="250.2" y="97.5">23</text>
<text x="351.8" y="98.8">1</text>
<text x="351.8" y="101.3">2</text>
<text x="134.6" y="102.6">19</text>
<text x="162.6" y="102.6">10</text>
<text x="162.6" y="105.2">11</text>
<text x="162.6" y="107.7">12</text>
<text x="214.6" y="102.6">10</text>
<text x="214.6" y="105.2">11</text>
<text x="214.6" y="107.7">12</text>
<text x="250.2" y="107.7">24</text>
<text x="163.2" y="110.2">8</text>
<text x="163.2" y="112.8">9</text>
<text x="214.6" y="110.2">13</text>
<text x="227.8" y="110.1">RMII</text>
<text x="250.8" y="112.8">3</text>
<text x="80" y="114">2</text>
<text x="80" y="116.6">3</text>
<text x="80" y="119.1">4</text>
<text x="163.2" y="115.3">6</text>
<text x="163.2" y="117.9">7</text>
<text x="214.6" y="117.9">14</text>
<text x="214.6" y="115.3">15</text>
<text x="250.8" y="115.3">2</text>
<text x="348.6" y="116.6">3</text>
<text x="356.2" y="114">1</text>
<text x="356.2" y="119.1">2</text>
<text x="80" y="121.7">5</text>
<text x="80" y="124.2">6</text>
<text x="149.6" y="125.1" transform="rotate(-90 149.6 125.1)">1</text>
<text x="215.2" y="125.5">4</text>
<text x="215.2" y="122.9">5</text>
<text x="10.3" y="135.8">C</text>
<text x="234.7" y="133.4" transform="rotate(-90 234.7 133.4)">25</text>
<text x="408.3" y="135.8">C</text>
<text x="309.6" y="138.5" transform="rotate(-90 309.6 138.5)">4</text>
<text x="312.2" y="138.5" transform="rotate(-90 312.2 138.5)">3</text>
<text x="314.7" y="138.5" transform="rotate(-90 314.7 138.5)">2</text>
<text x="317.2" y="138.5" transform="rotate(-90 317.2 138.5)">1</text>
<text x="110.5" y="147.1">1</text>
<text x="110.5" y="149.6">2</text>
<text x="154.3" y="149.4">8</text>
<text x="154.3" y="152">7</text>
<text x="128.3" y="158.5">10</text>
<text x="132.1" y="158.3">V-</text>
<text x="154.3" y="159.6">4</text>
<text x="154.3" y="157">5</text>
<text x="128.9" y="163.6">9</text>
<text x="132.1" y="163.4">V+</text>
<text x="128.9" y="173.7">7</text>
<text x="201.3" y="169.9">1</text>
<text x="214" y="169.9">3</text>
<text x="128.9" y="178.8">6</text>
<text x="132.1" y="178.6">RD-</text>
<text x="208" y="177.2" transform="rotate(-90 208 177.2)">2</text>
<text x="287" y="175">1</text>
<text x="10.3" y="185.8">D</text>
<text x="128.9" y="183.9">5</text>
<text x="132.1" y="183.7">CT</text>
<text x="154.4" y="181.2">6 RX-</text>
<text x="408.3" y="185.8">D</text>
<text x="128.9" y="191.5">2</text>
<text x="128.9" y="189">3</text>
<text x="132.1" y="188.8">RD+</text>
<text x="132.1" y="191.3">TD-</text>
<text x="154.4" y="188.8">3 RX+</text>
<text x="128.9" y="196.6">4</text>
<text x="132.1" y="196.4">CT</text>
<text x="154.5" y="193.9">2 TX-</text>
<text x="128.9" y="201.7">1</text>
<text x="132.1" y="201.5">TD+</text>
<text x="154.5" y="201.5">1 TX+</text>
<text x="128.3" y="206.8">11</text>
<text x="128.3" y="209.3">12</text>
<text x="143" y="206.6">LEFT LED</text>
<text x="161.3" y="209.3">15</text>
<text x="128.3" y="211.8">13</text>
<text x="128.3" y="214.4">14</text>
<text x="142.4" y="211.7">RIGHT LED</text>
<text x="154.1" y="210.4">SHIELD</text>
<text x="10.4" y="235.8">E</text>
<text x="408.3" y="235.8">E</text>
<text x="10.4" y="285.8">F</text>
<text x="35" y="286.8">1</text>
<text x="85" y="286.8">2</text>
<text x="135" y="286.8">3</text>
<text x="185" y="286.8">4</text>
<text x="235" y="286.8">5</text>
<text x="285" y="286.8">6</text>
<text x="335" y="286.8">7</text>
<text x="385" y="286.8">8</text>
<text x="408.4" y="285.8">F</text>
</g>
<g font-size="1.8" fill="#008484">
<text x="97.4" y="46.5">+3.3V</text>
<text x="117.7" y="45.3">+3.3V</text>
<text x="265.1" y="45.3">+3.3V</text>
<text x="336.2" y="47.8">+3.3V</text>
<text x="125.7" y="53.6">C4</text>
<text x="147" y="49.1">+3.3V</text>
<text x="151.9" y="52.9">U2</text>
<text x="223.2" y="49.1">+3.3V</text>
<text x="271.3" y="49.1">10k</text>
<text x="80.9" y="59.9">LED_Dual_KAK</text>
<text x="86.3" y="58">D1</text>
<text x="101" y="58">R16</text>
<text x="111.8" y="56.7">10u</text>
<text x="114.3" y="54.2">C3</text>
<text x="125.7" y="56.2">100u</text>
<text x="151.9" y="55.4">ESP32-WROOM-32</text>
<text x="211.7" y="56">100n</text>
<text x="217.6" y="59.9">C9</text>
<text x="228.8" y="59.2">BLM21SP181SN1D</text>
<text x="230" y="56.7">L1</text>
<text x="271.1" y="54.2">R12</text>
<text x="279.4" y="54.2">C11</text>
<text x="279.4" y="56.7">100n</text>
<text x="80.6" y="62">K2</text>
<text x="93.1" y="64.5">A</text>
<text x="101.1" y="60.5">10k</text>
<text x="118.7" y="64.3">GND</text>
<text x="137.7" y="60.5">EN</text>
<text x="137.7" y="65.6">SENSOR_VP</text>
<text x="150.7" y="61.4" transform="rotate(-90 150.7 61.4)">VDD</text>
<text x="152.8" y="63.1">TXD0/IO1</text>
<text x="158.8" y="65.6">IO2</text>
<text x="158.8" y="60.5">IO0</text>
<text x="207.9" y="60.5">+3.3V</text>
<text x="241.3" y="64.3">C8</text>
<text x="250.2" y="64.3">C10</text>
<text x="274.9" y="64.3">GND</text>
<text x="353.4" y="61.9">C5</text>
<text x="353.4" y="64.2">100nF</text>
<text x="80.6" y="67.1">K1</text>
<text x="137.7" y="68.1">SENSOR_VN</text>
<text x="152.5" y="68.1">RXD0/IO3</text>
<text x="158.8" y="70.7">IO4</text>
<text x="203.2" y="70.7">C6</text>
<text x="215.2" y="66.9">GND</text>
<text x="215.9" y="70.7">C7</text>
<text x="241.3" y="66.9">100n</text>
<text x="250.2" y="66.9">100n</text>
<text x="325.3" y="69.4">SN65HVD232</text>
<text x="337.8" y="66.1">U4</text>
<text x="348.6" y="71.3">GND</text>
<text x="97.4" y="73.2">+3.3V</text>
<text x="157.6" y="75.8">IO12</text>
<text x="158.8" y="73.2">IO5</text>
<text x="201.9" y="73.2">100n</text>
<text x="215.9" y="73.2">100n</text>
<text x="245.7" y="74.5">GND</text>
<text x="332.5" y="75.8">D</text>
<text x="339.9" y="77.2" transform="rotate(-90 339.9 77.2)">VCC</text>
<text x="102.2" y="82.1">R17</text>
<text x="157.6" y="80.8">IO14</text>
<text x="157.6" y="78.3">IO13</text>
<text x="157.6" y="83.4">IO15</text>
<text x="211.4" y="80.8">GND</text>
<text x="230.7" y="83.7" transform="rotate(-90 230.7 83.7)">VDDIO</text>
<text x="332.5" y="78.3">R</text>
<text x="340.5" y="78.3">CANH</text>
<text x="340.9" y="80.8">CANL</text>
<text x="101.6" y="84.6">470R</text>
<text x="157.6" y="85.9">IO16</text>
<text x="157.6" y="88.5">IO17</text>
<text x="233.2" y="84.3" transform="rotate(-90 233.2 84.3)">VDDCR</text>
<text x="235.8" y="84" transform="rotate(-90 235.8 84)">VDD1A</text>
<text x="238.3" y="84" transform="rotate(-90 238.3 84)">VDD2A</text>
<text x="280.3" y="87.2">+3.3V</text>
<text x="339.9" y="84.1" transform="rotate(-90 339.9 84.1)">GND</text>
<text x="103.3" y="90.7">D4</text>
<text x="103.3" y="92.6">LED</text>
<text x="137.7" y="91">SDO/SD0</text>
<text x="137.7" y="93.5">SDI/SD1</text>
<text x="157.6" y="91">IO18</text>
<text x="157.6" y="93.5">IO19</text>
<text x="217.7" y="91">TXD0</text>
<text x="217.7" y="93.5">TXD1</text>
<text x="246.1" y="93.5">TXP</text>
<text x="277.5" y="91">R13</text>
<text x="277.6" y="92.3">10k</text>
<text x="337.2" y="95.4">GND</text>
<text x="344" y="93.7">120R</text>
<text x="345.2" y="96">R15</text>
<text x="80.9" y="97.3">+3.3V</text>
<text x="98.3" y="99.9">GND</text>
<text x="137.7" y="96.1">SHD/SD2</text>
<text x="137.7" y="98.6">SWP/SD3</text>
<text x="137.7" y="101.2">SCK/CLK</text>
<text x="157.6" y="96.1">IO21</text>
<text x="157.6" y="98.6">IO22</text>
<text x="157.6" y="101.2">IO23</text>
<text x="197.5" y="98.6">10R</text>
<text x="197.5" y="101.2">10R</text>
<text x="198.1" y="96.1">R8</text>
<text x="217.7" y="96.1">TXEN</text>
<text x="217.7" y="101.2">RXD1/MODE1</text>
<text x="217.7" y="98.6">RXD0/MODE0</text>
<text x="245.7" y="101.2">RXN</text>
<text x="245.8" y="98.6">RXP</text>
<text x="246" y="96.1">TXN</text>
<text x="357.6" y="100.1">J5</text>
<text x="77" y="107.5">J2</text>
<text x="88.9" y="106.2">R6</text>
<text x="93.9" y="106.2">R7</text>
<text x="137.7" y="103.7">SCS/CMD</text>
<text x="157.6" y="103.7">IO25</text>
<text x="157.6" y="106.2">IO26</text>
<text x="197.5" y="106.2">10R</text>
<text x="198.1" y="103.7">R9</text>
<text x="217.7" y="103.7">RXER/PHYAD0</text>
<text x="217.7" y="106.2">CRS_DV/MODE2</text>
<text x="253.8" y="107.5">12.1k</text>
<text x="254.6" y="106.2">R11</text>
<text x="357.6" y="102.4">Conn_01x02</text>
<text x="75.5" y="110">PROG</text>
<text x="80" y="111.5">1</text>
<text x="88.4" y="108.8">10k</text>
<text x="93.5" y="108.8">10k</text>
<text x="157.6" y="108.8">IO27</text>
<text x="157.6" y="111.3">IO32</text>
<text x="157.6" y="113.9">IO33</text>
<text x="197.5" y="108.8">R10</text>
<text x="217.7" y="108.8">MDIO</text>
<text x="217.7" y="111.3">MDC</text>
<text x="236.4" y="113.9">LED1/REGOFF</text>
<text x="244.1" y="108.8">RBIAS</text>
<text x="266" y="113.9">GND</text>
<text x="348.1" y="111.3">NUP2105L</text>
<text x="351.8" y="109">D2</text>
<text x="157.6" y="116.4">IO34</text>
<text x="157.6" y="118.9">IO35</text>
<text x="217.7" y="118.9">INT/REFCLKO</text>
<text x="217.7" y="116.4">RST</text>
<text x="236.1" y="116.4">LED2/nINTSEL</text>
<text x="150.7" y="122.7" transform="rotate(-90 150.7 122.7)">GND</text>
<text x="217.7" y="124">XTAL1/CLKIN</text>
<text x="337.2" y="123.3">GND</text>
<text x="81.8" y="131.6">GND</text>
<text x="152.9" y="127.8">GND</text>
<text x="217.7" y="126.6">XTAL2</text>
<text x="235.8" y="130.3" transform="rotate(-90 235.8 130.3)">VSS</text>
<text x="315" y="131.6">VBUS</text>
<text x="237" y="134.2">U3</text>
<text x="237" y="136.7">LAN8720A</text>
<text x="233" y="140.5">GND</text>
<text x="300.4" y="141.1">GND</text>
<text x="319.5" y="138.5">J4</text>
<text x="319.5" y="140.9">Conn_Left_I2C</text>
<text x="107.4" y="145.1">J3</text>
<text x="136.2" y="147.1">Taimag</text>
<text x="143.8" y="147.1">RJP-003TC1</text>
<text x="144.9" y="145.1">J1</text>
<text x="69.5" y="150.7">+3.3V</text>
<text x="101.4" y="153.2">Conn_01x02_Pin</text>
<text x="186.7" y="154.5">VBUS</text>
<text x="233.3" y="157.3">+3.3V</text>
<text x="100.5" y="164.7">BLM21SP181SN1D</text>
<text x="101.7" y="162.1">L2</text>
<text x="191" y="165.5">D3</text>
<text x="191" y="167.5">SS14</text>
<text x="196.8" y="167.2">R-78B3.3-1.0</text>
<text x="206.9" y="164.9">U5</text>
<text x="211.8" y="167.2">(Recom)</text>
<text x="262.9" y="164.7">VBUS</text>
<text x="203.5" y="171">IN</text>
<text x="209.4" y="171">OUT</text>
<text x="281.7" y="171">Conn_01x02_Pin</text>
<text x="287" y="172.5">2</text>
<text x="79.6" y="174" transform="rotate(-90 79.6 174)">R1</text>
<text x="82.1" y="175.2" transform="rotate(-90 82.1 175.2)">49R9</text>
<text x="84.6" y="174" transform="rotate(-90 84.6 174)">R2</text>
<text x="87.2" y="175.2" transform="rotate(-90 87.2 175.2)">49R9</text>
<text x="89.7" y="174" transform="rotate(-90 89.7 174)">R3</text>
<text x="92.3" y="175.2" transform="rotate(-90 92.3 175.2)">49R9</text>
<text x="94.8" y="174" transform="rotate(-90 94.8 174)">R4</text>
<text x="97.3" y="175.2" transform="rotate(-90 97.3 175.2)">49R9</text>
<text x="191.5" y="178.7">C12</text>
<text x="209.1" y="175" transform="rotate(-90 209.1 175)">GND</text>
<text x="228.3" y="178.7">C13</text>
<text x="289" y="179.2">J6</text>
<text x="123.7" y="181.2">GND</text>
<text x="191.5" y="181">10uF</text>
<text x="228.3" y="181">1uF</text>
<text x="263.6" y="185.6">GND</text>
<text x="187.4" y="191.9">GND</text>
<text x="206.4" y="191.9">GND</text>
<text x="224.2" y="191.9">GND</text>
<text x="94.3" y="215.4">D5</text>
<text x="82.5" y="216.7">R5</text>
<text x="83.2" y="219.3">270</text>
<text x="92.4" y="217.3">GREEN</text>
<text x="94.3" y="226.8">D6</text>
<text x="81.9" y="228.2">R14</text>
<text x="83.2" y="230.7">270</text>
<text x="92.7" y="228.7">YELLO</text>
<text x="100.9" y="242.1">GND</text>
<text x="117.4" y="242.1">GND</text>
</g>
<g font-size="1.8">
<text x="278.1" y="50.5">PHY_RST</text>
<text x="130.7" y="59.3">EN</text>
<text x="166.4" y="59.3">BOOT0</text>
<text x="73.7" y="61.9">LEDB</text>
<text x="166.4" y="61.9">TX</text>
<text x="73.7" y="67">LEDA</text>
<text x="166.4" y="67">RX</text>
<text x="323.8" y="77.1">rxcan</text>
<text x="323.8" y="74.6">txcan</text>
<text x="354.3" y="77.1">CANH</text>
<text x="354.3" y="79.7">CANL</text>
<text x="166.4" y="89.8">ETH_MDIO</text>
<text x="166.4" y="84.7">PHY_RXER</text>
<text x="166.4" y="87.3">ETH_CLK</text>
<text x="204.2" y="89.8">ETH_TXD0</text>
<text x="124.5" y="94.9">txcan</text>
<text x="166.4" y="92.4">ETH_TXD0</text>
<text x="166.4" y="94.9">ETH_TXEN</text>
<text x="204.2" y="92.4">ETH_TXD1</text>
<text x="254" y="94.9">TX-</text>
<text x="254" y="92.4">TX+</text>
<text x="267.9" y="92.4">PHY_INT</text>
<text x="124.5" y="97.4">rxcan</text>
<text x="166.4" y="97.4">ETH_TXD1</text>
<text x="166.4" y="100">ETH_MDC</text>
<text x="186.1" y="97.4">ETH_RXD0</text>
<text x="186.1" y="100">ETH_RXD1</text>
<text x="254" y="97.4">RX+</text>
<text x="254" y="100">RX-</text>
<text x="166.4" y="107.6">ETH_CRS_DV</text>
<text x="166.4" y="105.1">ETH_RXD1</text>
<text x="166.4" y="102.5">ETH_RXD0</text>
<text x="184" y="105.1">ETH_CRS_DV</text>
<text x="203.7" y="102.5">PHY_RXER</text>
<text x="204.2" y="107.6">ETH_MDIO</text>
<text x="88.9" y="114">EN</text>
<text x="166.4" y="110.1">PHY_INT</text>
<text x="204.8" y="110.1">ETH_MDC</text>
<text x="254" y="112.7">PHY_L1</text>
<text x="83.8" y="119">TX</text>
<text x="94" y="116.5">BOOT0</text>
<text x="166.4" y="115.2">LEDA</text>
<text x="166.4" y="117.8">LEDB</text>
<text x="205.1" y="115.2">PHY_RST</text>
<text x="205.7" y="117.8">PHY_INT</text>
<text x="254" y="115.2">PHY_L2</text>
<text x="83.8" y="121.6">RX</text>
<text x="205.3" y="122.8">ETH_CLK</text>
<text x="113" y="147">VIN-</text>
<text x="113" y="149.5">VIN+</text>
<text x="73.3" y="178.7">RX-</text>
<text x="73.3" y="188.9">RX+</text>
<text x="73.6" y="191.4">TX-</text>
<text x="73.6" y="201.6">TX+</text>
<text x="74.3" y="219.4">PHY_L2</text>
<text x="74.3" y="230.8">PHY_L1</text>
</g>
<g font-size="1.8" fill="#0000c2">
<text x="92.7" y="90.2">Power</text>
<text x="111.8" y="130.8">MCU</text>
<text x="64.8" y="132.1">Connectors</text>
<text x="320" y="134.6">1 -</text>
<text x="324.6" y="134.6">Power</text>
<text x="331.1" y="134.6">in</text>
<text x="333.8" y="134.6">on base</text>
<text x="342.2" y="134.6">board</text>
<text x="342.9" y="138.3">CAN4VSCP</text>
<text x="342.9" y="142.4">IO1 -</text>
<text x="349.4" y="142.4">POWER</text>
<text x="182.9" y="149.9">PHY</text>
<text x="342.9" y="144.5">IO2 -</text>
<text x="342.9" y="146.5">IO3 -</text>
<text x="342.9" y="148.6">IO4 -</text>
<text x="349.4" y="144.5">CANH</text>
<text x="349.4" y="146.5">CANL</text>
<text x="349.4" y="148.6">GND</text>
<text x="130.8" y="233.7">Ethernet</text>
<text x="139.6" y="233.7">connector</text>
</g>
<text font-size="1.8" fill="#008400" x="204.2" y="94.9">ETH_TXEN 16</text>
</svg>
